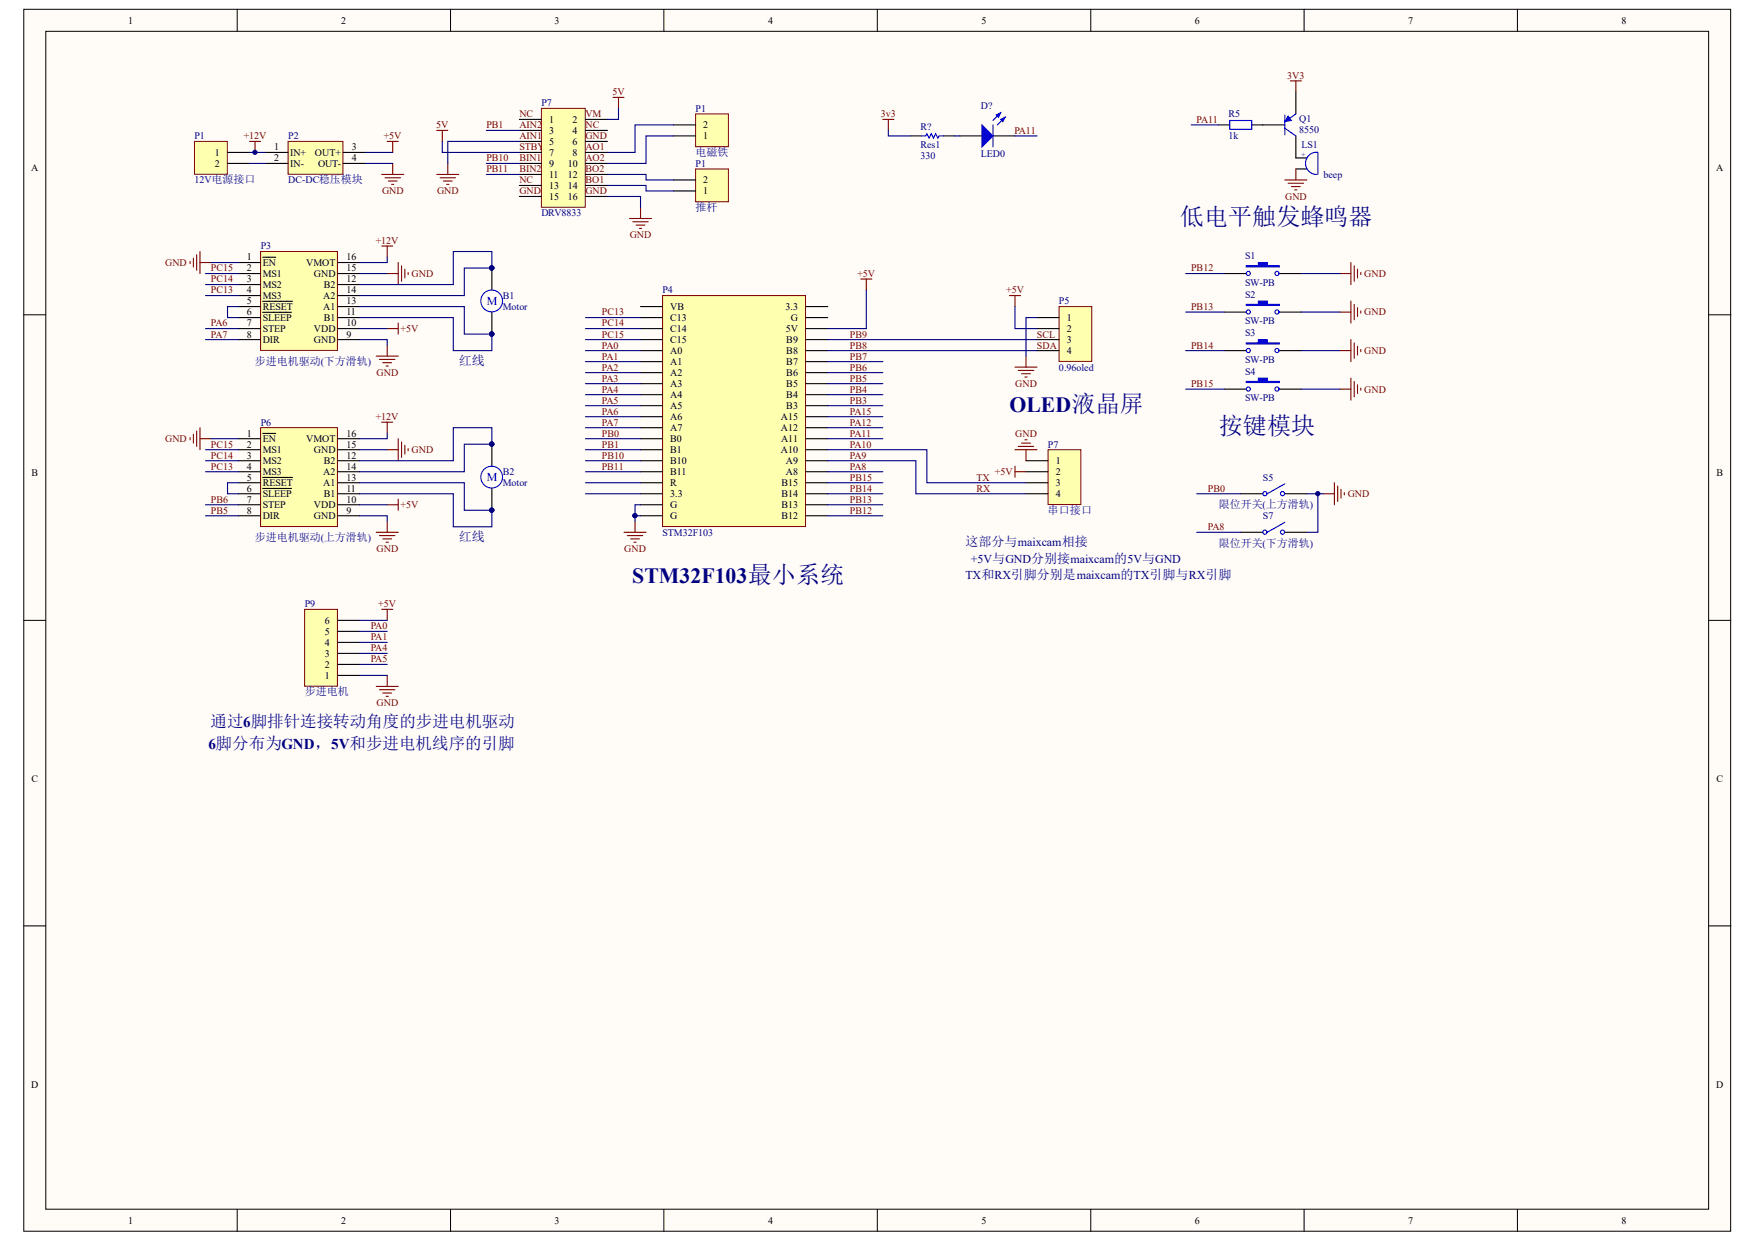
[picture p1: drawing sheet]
<svg xmlns="http://www.w3.org/2000/svg" width="297mm" height="210mm" viewBox="0 0 297 210" stroke-linecap="round" stroke-linejoin="round" font-family="sans-serif">
<g fill="#fffcf8" stroke="#000" stroke-width=".17">
<path d="M4 1.6h288.3v206.3h-288.3z"/>
<path d="M7.7 5.3h280.8v198.9h-280.8z"/>
</g>
<g fill="none" stroke="#000" stroke-width=".17">
<path d="M40.1 1.6v3.7M76.1 1.6v3.7M112.1 1.6v3.7M148.2 1.6v3.7M184.2 1.6v3.7M220.2 1.6v3.7M256.2 1.6v3.7M4 53.2h3.7M288.6 53.2h3.7M4 104.8h3.7M288.6 104.8h3.7M4 156.4h3.7"/>
<path d="M288.6 156.4h3.7M40.1 204.2v3.8M76.1 204.2v3.8M112.1 204.2v3.8M148.2 204.2v3.8M184.2 204.2v3.8M220.2 204.2v3.8M256.2 204.2v3.8"/>
</g>
<path d="M178.8 51.8h5.6v9.2h-5.6z" fill="#ffffb0" stroke="#800000" stroke-width=".17"/>
<path d="M175.1 53.6h3.7M175.1 55.5h3.7M175.1 57.3h3.7M175.1 59.2h3.7" fill="none" stroke="#000" stroke-width=".19"/>
<path d="M111.9 49.9h24.1v39h-24.1z" fill="#ffffb0" stroke="#800000" stroke-width=".17"/>
<g fill="none" stroke="#000" stroke-width=".19">
<path d="M108.2 59.2h3.7M108.2 57.3h3.7M108.2 55.5h3.7M108.2 53.6h3.7M108.2 51.8h3.7M136.1 59.2h3.7M136.1 57.3h3.7M136.1 55.5h3.7M136.1 53.6h3.7M136.1 51.8h3.7M108.2 79.7h3.7M108.2 77.8h3.7"/>
<path d="M108.2 75.9h3.7M108.2 74.1h3.7M108.2 72.2h3.7M108.2 70.4h3.7M108.2 68.5h3.7M108.2 66.6h3.7M108.2 64.8h3.7M108.2 62.9h3.7M108.2 61.1h3.7M136.1 79.7h3.7M136.1 77.8h3.7M136.1 75.9h3.7"/>
<path d="M136.1 74.1h3.7M136.1 72.2h3.7M136.1 70.4h3.7M136.1 68.5h3.7M136.1 66.6h3.7M136.1 64.8h3.7M136.1 62.9h3.7M136.1 61.1h3.7M108.2 87.1h3.7M108.2 85.2h3.7M108.2 83.4h3.7M108.2 81.5h3.7"/>
<path d="M136.1 87.1h3.7M136.1 85.2h3.7M136.1 83.4h3.7M136.1 81.5h3.7"/>
</g>
<g fill="none" stroke="#800000" stroke-width=".19">
<path d="M145.4 47.1h1.8M146.3 47.1v1.9M170.5 49.9h1.8M171.4 49.9v1.9M171.4 62h3.7M172 62.6h2.6M172.5 63.1h1.5M173.1 63.7h.3M173.3 60.1v1.9M105.4 89.9h3.7M105.9 90.4h2.6M106.5 91h1.5"/>
<path d="M107 91.6h.4M107.2 88v1.9"/>
</g>
<path d="M139.8 57.3h35.3M139.8 59.2h35.3M146.3 49v6.5h-6.5M171.4 51.8v3.7h3.7M175.1 53.6h-1.8v6.5M108.2 87.1h-1v.9M108.2 85.2h-1v1.9" fill="none" stroke="#000080" stroke-width=".19"/>
<circle cx="107.2" cy="87.1" r=".35" fill="#000080" stroke="#000080" stroke-width=".17"/>
<path d="M32.8 23.9h5.6v5.5h-5.6z" fill="#ffffb0" stroke="#800000" stroke-width=".17"/>
<path d="M38.4 25.7h3.7M38.4 27.6h3.7" fill="none" stroke="#000" stroke-width=".19"/>
<path d="M48.6 23.9h9.3v5.5h-9.3z" fill="#ffffb0" stroke="#800000" stroke-width=".17"/>
<path d="M44.9 25.7h3.7M44.9 27.6h3.7M57.9 25.7h3.8M57.9 27.6h3.8" fill="none" stroke="#000" stroke-width=".19"/>
<path d="M42.1 25.7h2.8M42.1 27.6h2.8M61.7 25.7h4.6M61.7 27.6h4.6" fill="none" stroke="#000080" stroke-width=".19"/>
<path d="M42.1 23.9h1.9M43.1 23.9v1.8M64.5 29.5h3.7M65 30h2.6M65.4 23.9h1.8M65.6 30.6h1.5M66.1 31.1h.4M66.3 23.9v1.8M66.3 27.6v1.9" fill="none" stroke="#800000" stroke-width=".19"/>
<circle cx="43.1" cy="25.7" r=".35" fill="#000080" stroke="#000080" stroke-width=".17"/>
<path d="M44 42.5h13v16.7h-13z" fill="#ffffb0" stroke="#800000" stroke-width=".17"/>
<g fill="none" stroke="#000" stroke-width=".19">
<path d="M40.3 44.3h3.7M40.3 46.2h3.7M40.3 48.1h3.7M40.3 49.9h3.7M40.3 51.8h3.7M40.3 53.6h3.7M40.3 55.5h3.7M40.3 57.3h3.7M44.4 43.4h2.2M44.4 50.9h5M44.4 52.7h4.8M57 44.3h3.7"/>
<path d="M57 46.2h3.7M57 48.1h3.7M57 49.9h3.7M57 51.8h3.7M57 53.6h3.7M57 55.5h3.7M57 57.3h3.7"/>
</g>
<path d="M44 72.2h13v16.7h-13z" fill="#ffffb0" stroke="#800000" stroke-width=".17"/>
<g fill="none" stroke="#000" stroke-width=".19">
<path d="M83.1 45.3v3.7M83.1 52.7v3.7M40.3 74.1h3.7M40.3 75.9h3.7M40.3 77.8h3.7M40.3 79.7h3.7M44.4 73.2h2.2M57 74.1h3.7M57 75.9h3.7M57 77.8h3.7M57 79.7h3.7M83.1 75v3.7"/>
<path d="M40.3 81.5h3.7M40.3 83.4h3.7M40.3 85.2h3.7M40.3 87.1h3.7M44.4 80.6h5M44.4 82.5h4.8M57 81.5h3.7M57 83.4h3.7M57 85.2h3.7M57 87.1h3.7M83.1 82.4v3.8M209.5 83.4h3.7"/>
<path d="M209.5 89.9h3.7M217 83.4h3.7M217 89.9h3.7"/>
</g>
<g fill="none" stroke="#000080" stroke-width=".19">
<path d="M34.7 55.5h5.6M34.7 46.2h5.6M34.7 48.1h5.6M34.7 49.9h5.6M34.7 57.3h5.6M35.6 44.3h4.7M40.3 51.8h-1.9v1.8h1.9M60.7 57.3h4.7v1M60.7 48.1h15.8v-5.6h6.6v2.8h-4.7v4.6h-17.7M60.7 51.8h17.7v4.6h4.7v2.8h-6.6v-5.6h-15.8M60.7 55.5h4.7M60.7 46.2h4.7"/>
<path d="M65.4 43.4v.9h-4.7M34.7 75.9h5.6M34.7 77.8h5.6M34.7 79.7h5.6M35.6 74.1h4.7M60.7 77.8h15.8v-5.6h6.6v2.8h-4.7v4.7h-17.7M60.7 75.9h4.7M65.4 73.2v.9h-4.7M34.7 85.2h5.6M34.7 87.1h5.6M40.3 81.5h-1.9v1.9h1.9M60.7 87.1h4.7v.9"/>
<path d="M60.7 81.5h17.7v4.7h4.7v2.8h-6.6v-5.6h-15.8M60.7 85.2h4.7M202.1 83.4h7.4M202.1 89.9h7.4M220.7 83.4h2.8M222.5 83.4v6.5h-1.8"/>
</g>
<g fill="none" stroke="#800000" stroke-width=".19">
<path d="M32.1 44.1v.4M32.7 43.6v1.5M33.2 43v2.6M33.8 42.5v3.7M33.8 44.3h1.8M64.5 41.5h1.8M65.4 41.5v1.9M65.4 58.3v1.8M65.4 55.5h1.8M65.4 46.2h1.8M67.2 44.3v3.8M67.2 54.6v1.8"/>
<path d="M67.8 44.9v2.6M68.4 45.4v1.5M68.9 46v.4M32.1 73.9v.4M32.7 73.3v1.5M33.2 72.8v2.6M33.8 72.2v3.7M33.8 74.1h1.8M63.5 60.1h3.7M64.1 60.7h2.6M64.5 71.3h1.8M64.6 61.3h1.5"/>
<path d="M65.2 61.8h.4M65.4 71.3v1.9M65.4 75.9h1.8M67.2 74.1v3.7M67.8 74.6v2.6M68.4 75.2v1.5M68.9 75.8v.3M63.5 89.9h3.7M64.1 90.4h2.6M64.6 91h1.5M65.2 91.6h.4M65.4 88v1.9"/>
<path d="M65.4 85.2h1.8M67.2 84.3v1.9M223.5 83.4h1.8M225.3 81.5v3.7M225.9 82.1v2.6M226.5 82.6v1.5M227 83.2v.4"/>
</g>
<g fill="#000080" stroke="#000080" stroke-width=".17">
<circle cx="83" cy="45.2" r=".35"/>
<circle cx="83" cy="56.4" r=".35"/>
<circle cx="83" cy="75" r=".35"/>
<circle cx="83" cy="86.1" r=".35"/>
<circle cx="222.5" cy="83.4" r=".35"/>
</g>
<g fill="none" stroke="#00f" stroke-width=".19">
<path d="M217 81.7l-3 1.7M217 88.2l-3 1.7"/>
<circle cx="83" cy="50.8" r="1.84"/>
<circle cx="83" cy="80.6" r="1.84"/>
<circle cx="213.6" cy="89.9" r=".35"/>
<circle cx="213.6" cy="83.4" r=".35"/>
<circle cx="216.6" cy="89.9" r=".35"/>
<circle cx="216.6" cy="83.4" r=".35"/>
</g>
<path d="M177 75.9h5.5v9.3h-5.5z" fill="#ffffb0" stroke="#800000" stroke-width=".17"/>
<path d="M206.7 59.2h3.8M206.7 52.7h3.8M206.7 46.2h3.8M216 59.2h3.8M216 52.7h3.8M216 46.2h3.8M173.3 77.8h3.7M173.3 79.7h3.7M206.7 65.7h3.8M216 65.7h3.8M173.3 81.5h3.7M173.3 83.4h3.7" fill="none" stroke="#000" stroke-width=".19"/>
<g fill="none" stroke="#800000" stroke-width=".19">
<path d="M103.5 16.4h1.9M104.4 16.4v1.9M106.3 36.9h3.7M106.9 37.5h2.6M107.4 38h1.5M108 38.6h.4M108.2 35v1.9M226.3 59.2h1.8M226.3 52.7h1.8M226.3 46.2h1.8M228.1 44.3v3.8M228.1 50.8v3.8"/>
<path d="M228.1 57.3v3.8M228.7 44.9v2.6M228.7 51.4v2.6M228.7 57.9v2.6M229.2 45.4v1.5M229.2 52v1.4M229.2 58.5v1.5M229.8 46v.4M229.8 52.5v.4M229.8 59v.4M171.4 78.7v1.9M171.4 79.7h1.9"/>
<path d="M171.4 75.9h3.7M172 75.4h2.6M172.5 74.8h1.5M173.1 74.3h.3M173.3 75.9v1.9M226.3 65.7h1.8M228.1 63.9v3.7M228.7 64.4v2.6M229.2 65v1.5M229.8 65.5v.4"/>
</g>
<g fill="none" stroke="#000080" stroke-width=".19">
<path d="M98.9 59.2h9.3M98.9 53.6h9.3M98.9 55.5h9.3M98.9 57.3h9.3M200.2 59.2h6.5M200.2 52.7h6.5M200.2 46.2h6.5M219.8 59.2h6.5M219.8 52.7h6.5M219.8 46.2h6.5M98.9 61.1h9.3M98.9 62.9h9.3"/>
<path d="M98.9 64.8h9.3M98.9 66.6h9.3M98.9 68.5h9.3M98.9 70.4h9.3M98.9 72.2h9.3M98.9 74.1h9.3M98.9 75.9h9.3M98.9 77.8h9.3M98.9 79.7h9.3M139.8 75.9h16.7v5.6h16.8M139.8 77.8h14.9v5.6h18.6M139.8 61.1h9.3"/>
<path d="M139.8 62.9h9.3M139.8 66.6h9.3M139.8 68.5h9.3M139.8 70.4h9.3M139.8 72.2h9.3M139.8 74.1h9.3M139.8 79.7h9.3M200.2 65.7h6.5M219.8 65.7h6.5M98.9 81.5h9.3M98.9 83.4h9.3M139.8 81.5h9.3"/>
<path d="M139.8 83.4h9.3M139.8 85.2h9.3M139.8 87.1h9.3"/>
</g>
<g fill="#00f" stroke="#00f" stroke-width=".19">
<path d="M210.5 57.9h2v-.6h1.5v.6h2v.2h-5.5z" fill-rule="evenodd"/>
<path d="M210.5 51.4h2v-.6h1.5v.6h2v.2h-5.5z" fill-rule="evenodd"/>
<path d="M210.5 44.9h2v-.6h1.5v.6h2v.2h-5.5z" fill-rule="evenodd"/>
<path d="M210.5 64.4h2v-.5h1.5v.5h2v.2h-5.5z" fill-rule="evenodd"/>
</g>
<g fill="none" stroke="#00f" stroke-width=".19">
<circle cx="210.8" cy="52.7" r=".35"/>
<circle cx="210.8" cy="46.2" r=".35"/>
<circle cx="210.8" cy="59.2" r=".35"/>
<circle cx="215.6" cy="52.7" r=".35"/>
<circle cx="215.6" cy="46.2" r=".35"/>
<circle cx="215.6" cy="59.2" r=".35"/>
<circle cx="210.8" cy="65.7" r=".35"/>
<circle cx="215.6" cy="65.7" r=".35"/>
</g>
<path d="M91.4 18.3h7.4v16.7h-7.4z" fill="#ffffb0" stroke="#800000" stroke-width=".17"/>
<g fill="none" stroke="#000" stroke-width=".19">
<path d="M87.7 20.2h3.7M87.7 22h3.7M87.7 23.9h3.7M87.7 25.7h3.7M87.7 27.6h3.7M87.7 29.5h3.7M87.7 31.3h3.7M87.7 33.2h3.7M98.9 20.2h3.7M98.9 22h3.7M98.9 23.9h3.7M98.9 25.7h3.7"/>
<path d="M98.9 27.6h3.7M98.9 29.5h3.7M98.9 31.3h3.7M98.9 33.2h3.7"/>
</g>
<path d="M104.4 18.3v1.9h-1.8M102.6 33.2h5.6v1.8" fill="none" stroke="#000080" stroke-width=".19"/>
<path d="M117.5 19.2h5.5v5.6h-5.5z" fill="#ffffb0" stroke="#800000" stroke-width=".17"/>
<path d="M218.8 15.5v3.7M113.7 23h3.8M113.7 21.1h3.8M153.7 23h1.9M159.3 23h1.9M162.1 23h3.7M167.7 23h3.7M205.8 21.1h1.9M211.4 21.1h5.6M218.8 23v3.7h1.9M218.8 28.5h1.9" fill="none" stroke="#000" stroke-width=".19"/>
<path d="M74.7 23.9v1.8h13M82.1 22h5.6M87.7 23.9h-12.1v3.7M150 22v1h3.7M161.2 23h.9M171.4 23h3.7M201.2 21.1h4.6M139.8 64.8h9.3" fill="none" stroke="#000080" stroke-width=".19"/>
<g fill="none" stroke="#800000" stroke-width=".19">
<path d="M217.9 13.7h1.9M218.8 13.7v1.8M73.8 22h1.8M73.8 29.5h3.7M74.3 30h2.6M74.7 22v1.9M74.9 30.6h1.5M75.4 31.1h.4M75.6 27.6v1.9M149.1 20.2h1.8M150 20.2v1.8M217 30.4h3.7"/>
<path d="M217.5 30.9h2.6M218.1 31.5h1.5M218.6 32.1h.4M218.8 28.5v1.9"/>
</g>
<g fill="#00f" stroke="#00f" stroke-width=".19">
<path d="M165.8 21.1l1.9 1.9-1.9 1.8z"/>
<path d="M169 20.2l.7-.4-.3 .7z"/>
<path d="M168.2 19.4l.8-.4-.4 .8z"/>
</g>
<path d="M169 19l-1.3 1.3M169.7 19.8l-1.3 1.3M217 19.4v3.4M218.8 19.2l-1.3 1M155.6 23h.7l.2-.4 .4 .7 .4-.7 .3 .7 .4-.7 .4 .7 .2-.3h.7M167.7 21.1v3.7M207.7 20.3h3.7v1.5h-3.7zM217 21.7l1.8 1.3M222.5 25.7a1.88 1.88 0 0 0-2 1.8 1.88 1.88 0 0 0 1.9 2M222.5 25.7v3.8" fill="none" stroke="#00f" stroke-width=".19"/>
<path d="M217.5 19.6l.6 .7-1.1 .2z" fill="#00f" stroke="#00f" stroke-width=".17"/>
<path d="M117.5 28.5h5.5v5.6h-5.5z" fill="#ffffb0" stroke="#800000" stroke-width=".17"/>
<path d="M113.7 32.2h3.8M113.7 30.4h3.8" fill="none" stroke="#000" stroke-width=".19"/>
<path d="M82.1 27.6h5.6M82.1 29.5h5.6M102.6 29.5h6.5v.9h4.6M102.6 31.3h6.5v.9h4.6M113.7 21.1h-6.5v4.6h-4.6M113.7 23h-4.6v4.6h-6.5" fill="none" stroke="#000080" stroke-width=".19"/>
<path d="M51.4 102.9h5.6v13h-5.6z" fill="#ffffb0" stroke="#800000" stroke-width=".17"/>
<path d="M57 114.1h3.7M57 112.2h3.7M57 110.3h3.7M57 108.5h3.7M57 106.6h3.7M57 104.8h3.7" fill="none" stroke="#000" stroke-width=".19"/>
<path d="M63.5 115.9h3.7M64.1 116.5h2.6M64.5 102.9h1.8M64.6 117h1.5M65.2 117.6h.4M65.4 102.9v1.9M65.4 114.1v1.8" fill="none" stroke="#800000" stroke-width=".19"/>
<path d="M60.7 106.6h4.7M60.7 108.5h4.7M60.7 110.3h4.7M60.7 112.2h4.7M60.7 114.1h4.7M60.7 104.8h4.7" fill="none" stroke="#000080" stroke-width=".19"/>
<g font-size="4.1" fill="#000080">
<text x="199.3" y="38">低电平触发蜂鸣器</text>
<text x="205.8" y="73.3">按键模块</text>
</g>
<g font-size="3.7" fill="#000080">
<text x="170.5" y="69.6">OLED液晶屏</text>
<text x="106.8" y="98.4">STM32F103最小系统</text>
</g>
<text font-size="2.8" fill="#000080" x="35.5" y="122.8">通过6脚排针连接转动角度的步进电机驱动</text>
<text font-size="2.5" fill="#000080" x="35.2" y="126.5">6脚分布为GND，5V和步进电机线序的引脚</text>
<g font-size="2.2" fill="#000080">
<text x="77.5" y="61.6">红线</text>
<text x="77.5" y="91.3">红线</text>
<text x="163" y="92.2">这部分与maixcam相接</text>
</g>
<g font-size="2" fill="#00f">
<text x="82.2" y="51.5">M</text>
<text x="82.2" y="81.2">M</text>
</g>
<g font-size="2" fill="#000080">
<text x="164" y="95">+5V与GND分别接maixcam的5V与GND</text>
<text x="163" y="97.8">TX和RX引脚分别是maixcam的TX引脚与RX引脚</text>
</g>
<g font-size="1.9" fill="#000080">
<text x="117.4" y="26.3">电磁铁</text>
<text x="117.4" y="35.6">推杆</text>
<text x="43" y="61.7">步进电机驱动(下方滑轨)</text>
<text x="177" y="86.7">串口接口</text>
<text x="205.8" y="85.8">限位开关(上方滑轨)</text>
<text x="43" y="91.4">步进电机驱动(上方滑轨)</text>
<text x="205.8" y="92.3">限位开关(下方滑轨)</text>
<text x="51.5" y="117.4">步进电机</text>
</g>
<g font-size="1.7">
<text x="21.6" y="4">1</text>
<text x="57.6" y="4">2</text>
<text x="93.7" y="4">3</text>
<text x="129.7" y="4">4</text>
<text x="165.7" y="4">5</text>
<text x="201.8" y="4">6</text>
<text x="237.8" y="4">7</text>
<text x="273.8" y="4">8</text>
<text x="92.7" y="20.7">1</text>
<text x="92.7" y="22.6">3</text>
<text x="96.7" y="20.7">2</text>
<text x="96.7" y="22.6">4</text>
<text x="118.8" y="23.5">1</text>
<text x="118.8" y="21.7">2</text>
<text x="5.3" y="28.9">A</text>
<text x="36.3" y="26.3">1</text>
<text x="36.3" y="28.2">2</text>
<text x="46.3" y="25.4">1</text>
<text x="46.3" y="27.2">2</text>
<text x="49" y="26.3">IN+</text>
<text x="49" y="28.2">IN-</text>
<text x="53.2" y="26.3">OUT+</text>
<text x="53.7" y="28.2">OUT-</text>
<text x="59.4" y="25.4">3</text>
<text x="59.4" y="27.2">4</text>
<text x="92.7" y="24.4">5</text>
<text x="92.7" y="26.3">7</text>
<text x="92.7" y="28.2">9</text>
<text x="95.9" y="28.2">10</text>
<text x="96.7" y="24.4">6</text>
<text x="96.7" y="26.3">8</text>
<text x="289.8" y="28.9">A</text>
<text x="92.7" y="30">11</text>
<text x="92.7" y="31.9">13</text>
<text x="92.7" y="33.7">15</text>
<text x="95.9" y="30">12</text>
<text x="95.9" y="31.9">14</text>
<text x="95.9" y="33.7">16</text>
<text x="118.8" y="32.8">1</text>
<text x="118.8" y="30.9">2</text>
<text x="41.7" y="44">1</text>
<text x="41.7" y="45.8">2</text>
<text x="41.7" y="47.7">3</text>
<text x="44.4" y="44.9">EN</text>
<text x="44.4" y="46.7">MS1</text>
<text x="51.7" y="44.9">VMOT</text>
<text x="53" y="46.7">GND</text>
<text x="58.5" y="47.7">12</text>
<text x="58.5" y="45.8">15</text>
<text x="58.5" y="44">16</text>
<text x="41.7" y="49.5">4</text>
<text x="41.7" y="51.4">5</text>
<text x="41.7" y="53.2">6</text>
<text x="44.4" y="48.6">MS2</text>
<text x="44.4" y="50.5">MS3</text>
<text x="44.4" y="52.3">RESET</text>
<text x="54.6" y="52.3">A1</text>
<text x="54.6" y="50.5">A2</text>
<text x="54.7" y="48.6">B2</text>
<text x="58.5" y="53.2">11</text>
<text x="58.5" y="51.4">13</text>
<text x="58.5" y="49.5">14</text>
<text x="113.2" y="52.3">VB</text>
<text x="132.7" y="52.3">3.3</text>
<text x="41.7" y="55.1">7</text>
<text x="41.7" y="57">8</text>
<text x="44.4" y="54.2">SLEEP</text>
<text x="44.4" y="56">STEP</text>
<text x="44.4" y="57.9">DIR</text>
<text x="53" y="57.9">GND</text>
<text x="53" y="56">VDD</text>
<text x="54.7" y="54.2">B1</text>
<text x="58.5" y="57">9</text>
<text x="58.5" y="55.1">10</text>
<text x="113.2" y="59.8">A0</text>
<text x="113.2" y="57.9">C15</text>
<text x="113.2" y="56">C14</text>
<text x="113.2" y="54.2">C13</text>
<text x="132.7" y="56">5V</text>
<text x="132.8" y="59.8">B8</text>
<text x="132.8" y="57.9">B9</text>
<text x="133.5" y="54.2">G</text>
<text x="180.1" y="54.2">1</text>
<text x="180.1" y="56">2</text>
<text x="180.1" y="57.9">3</text>
<text x="180.1" y="59.8">4</text>
<text x="113.2" y="65.4">A3</text>
<text x="113.2" y="63.5">A2</text>
<text x="113.2" y="61.7">A1</text>
<text x="132.8" y="65.4">B5</text>
<text x="132.8" y="63.5">B6</text>
<text x="132.8" y="61.7">B7</text>
<text x="113.2" y="70.9">A6</text>
<text x="113.2" y="69.1">A5</text>
<text x="113.2" y="67.2">A4</text>
<text x="131.9" y="70.9">A15</text>
<text x="132.8" y="69.1">B3</text>
<text x="132.8" y="67.2">B4</text>
<text x="41.7" y="73.7">1</text>
<text x="41.7" y="75.6">2</text>
<text x="41.7" y="77.4">3</text>
<text x="44.4" y="74.7">EN</text>
<text x="44.4" y="76.5">MS1</text>
<text x="51.7" y="74.7">VMOT</text>
<text x="53" y="76.5">GND</text>
<text x="58.5" y="77.4">12</text>
<text x="58.5" y="75.6">15</text>
<text x="58.5" y="73.7">16</text>
<text x="113.2" y="76.5">B1</text>
<text x="113.2" y="74.7">B0</text>
<text x="113.2" y="72.8">A7</text>
<text x="131.9" y="76.5">A10</text>
<text x="131.9" y="72.8">A12</text>
<text x="131.9" y="74.7">A11</text>
<text x="5.3" y="80.4">B</text>
<text x="41.7" y="79.3">4</text>
<text x="41.7" y="81.2">5</text>
<text x="41.7" y="83">6</text>
<text x="44.4" y="78.4">MS2</text>
<text x="44.4" y="80.2">MS3</text>
<text x="44.4" y="82.1">RESET</text>
<text x="44.4" y="84">SLEEP</text>
<text x="54.6" y="82.1">A1</text>
<text x="54.6" y="80.2">A2</text>
<text x="54.7" y="84">B1</text>
<text x="54.7" y="78.4">B2</text>
<text x="58.5" y="83">11</text>
<text x="58.5" y="81.2">13</text>
<text x="58.5" y="79.3">14</text>
<text x="113.2" y="84">3.3</text>
<text x="113.2" y="82.1">R</text>
<text x="113.2" y="80.2">B11</text>
<text x="113.2" y="78.4">B10</text>
<text x="132" y="84">B14</text>
<text x="132" y="82.1">B15</text>
<text x="132.7" y="80.2">A8</text>
<text x="132.7" y="78.4">A9</text>
<text x="178.3" y="78.4">1</text>
<text x="178.3" y="80.2">2</text>
<text x="178.3" y="82.1">3</text>
<text x="178.3" y="84">4</text>
<text x="289.9" y="80.4">B</text>
<text x="41.7" y="84.9">7</text>
<text x="41.7" y="86.7">8</text>
<text x="44.4" y="85.8">STEP</text>
<text x="44.4" y="87.7">DIR</text>
<text x="53" y="87.7">GND</text>
<text x="53" y="85.8">VDD</text>
<text x="58.5" y="86.7">9</text>
<text x="58.5" y="84.9">10</text>
<text x="113.2" y="87.7">G</text>
<text x="113.2" y="85.8">G</text>
<text x="132" y="87.7">B12</text>
<text x="132" y="85.8">B13</text>
<text x="54.9" y="107.2">5</text>
<text x="54.9" y="105.3">6</text>
<text x="54.9" y="112.8">2</text>
<text x="54.9" y="110.9">3</text>
<text x="54.9" y="109">4</text>
<text x="54.9" y="114.6">1</text>
<text x="5.3" y="132.1">C</text>
<text x="289.9" y="132.1">C</text>
<text x="5.3" y="183.7">D</text>
<text x="289.8" y="183.7">D</text>
<text x="21.6" y="206.6">1</text>
<text x="57.6" y="206.6">2</text>
<text x="93.7" y="206.6">3</text>
<text x="129.7" y="206.6">4</text>
<text x="165.7" y="206.6">5</text>
<text x="201.8" y="206.6">6</text>
<text x="237.8" y="206.6">7</text>
<text x="273.8" y="206.6">8</text>
</g>
<g font-size="1.7" fill="#000080">
<text x="91.4" y="17.9">P7</text>
<text x="32.8" y="23.5">P1</text>
<text x="48.7" y="23.5">P2</text>
<text x="117.4" y="18.9">P1</text>
<text x="155.4" y="22">R?</text>
<text x="165.6" y="18.5">D?</text>
<text x="207.5" y="19.8">R5</text>
<text x="207.5" y="23.5">1k</text>
<text x="219.4" y="20.6">Q1</text>
<text x="219.4" y="22.4">8550</text>
<text x="117.4" y="28.2">P1</text>
<text x="155.4" y="26.9">330</text>
<text x="155.4" y="25">Res1</text>
<text x="165.6" y="26.5">LED0</text>
<text x="219.8" y="25">LS1</text>
<text x="32.8" y="30.9">12V电源接口</text>
<text x="48.7" y="30.9">DC-DC稳压模块</text>
<text x="223.5" y="30">beep</text>
<text x="91.4" y="36.5">DRV8833</text>
<text x="44" y="42.1">P3</text>
<text x="210.3" y="43.8">S1</text>
<text x="84.9" y="50.5">B1</text>
<text x="84.9" y="52.3">Motor</text>
<text x="111.9" y="49.5">P4</text>
<text x="178.8" y="51.4">P5</text>
<text x="210.3" y="50.3">S2</text>
<text x="210.3" y="48.3">SW-PB</text>
<text x="210.3" y="56.8">S3</text>
<text x="210.3" y="54.8">SW-PB</text>
<text x="178.8" y="62.6">0.96oled</text>
<text x="210.3" y="61.3">SW-PB</text>
<text x="210.3" y="63.3">S4</text>
<text x="44" y="71.9">P6</text>
<text x="210.3" y="67.8">SW-PB</text>
<text x="177" y="75.6">P7</text>
<text x="84.9" y="80.2">B2</text>
<text x="84.9" y="82.1">Motor</text>
<text x="213.3" y="81.2">S5</text>
<text x="213.3" y="87.7">S7</text>
<text x="111.9" y="90.5">STM32F103</text>
<text x="51.5" y="102.5">P9</text>
</g>
<g font-size="1.7" fill="#800000">
<text x="103.4" y="16.1">5V</text>
<text x="217.4" y="13.3">3V3</text>
<text x="41.1" y="23.5">+12V</text>
<text x="64.8" y="23.5">+5V</text>
<text x="73.7" y="21.7">5V</text>
<text x="82.1" y="21.7">PB1</text>
<text x="87.7" y="19.8">NC</text>
<text x="87.7" y="21.7">AIN2</text>
<text x="87.7" y="23.5">AIN1</text>
<text x="98.9" y="19.8">VM</text>
<text x="98.9" y="21.7">NC</text>
<text x="98.9" y="23.5">GND</text>
<text x="148.8" y="19.8">3v3</text>
<text x="171.3" y="22.6">PA11</text>
<text x="202.1" y="20.7">PA11</text>
<text x="82.1" y="27.2">PB10</text>
<text x="82.1" y="29.1">PB11</text>
<text x="87.7" y="25.4">STBY</text>
<text x="87.7" y="27.2">BIN1</text>
<text x="87.7" y="29.1">BIN2</text>
<text x="98.9" y="25.4">AO1</text>
<text x="98.9" y="27.2">AO2</text>
<text x="98.9" y="29.1">BO2</text>
<text x="64.5" y="32.8">GND</text>
<text x="73.8" y="32.8">GND</text>
<text x="87.7" y="30.9">NC</text>
<text x="87.7" y="32.8">GND</text>
<text x="98.9" y="30.9">BO1</text>
<text x="98.9" y="32.8">GND</text>
<text x="217" y="33.7">GND</text>
<text x="63.5" y="41.2">+12V</text>
<text x="106.3" y="40.2">GND</text>
<text x="27.9" y="44.9">GND</text>
<text x="35.6" y="47.7">PC14</text>
<text x="35.6" y="45.8">PC15</text>
<text x="69.5" y="46.7">GND</text>
<text x="144.8" y="46.7">+5V</text>
<text x="201.1" y="45.8">PB12</text>
<text x="230.4" y="46.7">GND</text>
<text x="35.6" y="49.5">PC13</text>
<text x="101.6" y="53.2">PC13</text>
<text x="169.9" y="49.5">+5V</text>
<text x="201.1" y="52.3">PB13</text>
<text x="230.4" y="53.2">GND</text>
<text x="35.6" y="57">PA7</text>
<text x="35.6" y="55.1">PA6</text>
<text x="67.6" y="56">+5V</text>
<text x="101.6" y="58.9">PA0</text>
<text x="101.6" y="55.1">PC14</text>
<text x="101.6" y="57">PC15</text>
<text x="143.5" y="58.9">PB8</text>
<text x="143.5" y="57">PB9</text>
<text x="175.1" y="57">SCL</text>
<text x="175.1" y="58.9">SDA</text>
<text x="201.1" y="58.9">PB14</text>
<text x="230.4" y="59.8">GND</text>
<text x="63.6" y="63.5">GND</text>
<text x="101.6" y="60.7">PA1</text>
<text x="101.6" y="62.6">PA2</text>
<text x="101.6" y="64.4">PA3</text>
<text x="143.5" y="64.4">PB5</text>
<text x="143.5" y="62.6">PB6</text>
<text x="143.5" y="60.7">PB7</text>
<text x="171.4" y="65.4">GND</text>
<text x="201.1" y="65.4">PB15</text>
<text x="63.5" y="70.9">+12V</text>
<text x="101.6" y="66.3">PA4</text>
<text x="101.6" y="68.2">PA5</text>
<text x="101.6" y="70">PA6</text>
<text x="101.6" y="71.9">PA7</text>
<text x="143.5" y="71.9">PA12</text>
<text x="143.5" y="68.2">PB3</text>
<text x="143.5" y="66.3">PB4</text>
<text x="143.5" y="70">PA15</text>
<text x="230.4" y="66.3">GND</text>
<text x="27.9" y="74.7">GND</text>
<text x="35.6" y="77.4">PC14</text>
<text x="35.6" y="75.6">PC15</text>
<text x="69.5" y="76.5">GND</text>
<text x="101.6" y="73.7">PB0</text>
<text x="101.6" y="75.6">PB1</text>
<text x="101.6" y="77.4">PB10</text>
<text x="143.5" y="77.4">PA9</text>
<text x="143.5" y="75.6">PA10</text>
<text x="143.5" y="73.7">PA11</text>
<text x="171.4" y="73.7">GND</text>
<text x="35.6" y="79.3">PC13</text>
<text x="101.6" y="79.3">PB11</text>
<text x="143.5" y="79.3">PA8</text>
<text x="143.5" y="83">PB14</text>
<text x="143.5" y="81.2">PB15</text>
<text x="164.9" y="81.2">TX</text>
<text x="164.9" y="83">RX</text>
<text x="168" y="80.2">+5V</text>
<text x="204" y="83">PB0</text>
<text x="227.6" y="84">GND</text>
<text x="35.6" y="86.7">PB5</text>
<text x="35.6" y="84.9">PB6</text>
<text x="67.6" y="85.8">+5V</text>
<text x="143.5" y="86.7">PB12</text>
<text x="143.5" y="84.9">PB13</text>
<text x="204" y="89.5">PA8</text>
<text x="63.6" y="93.2">GND</text>
<text x="105.4" y="93.2">GND</text>
<text x="62.6" y="106.3">PA0</text>
<text x="63.9" y="102.5">+5V</text>
<text x="62.6" y="108.1">PA1</text>
<text x="62.6" y="110">PA4</text>
<text x="62.6" y="111.8">PA5</text>
<text x="63.6" y="119.3">GND</text>
</g>
<text font-size="1.2" fill="#000080" x="219.8" y="26.4">+</text>
</svg>
